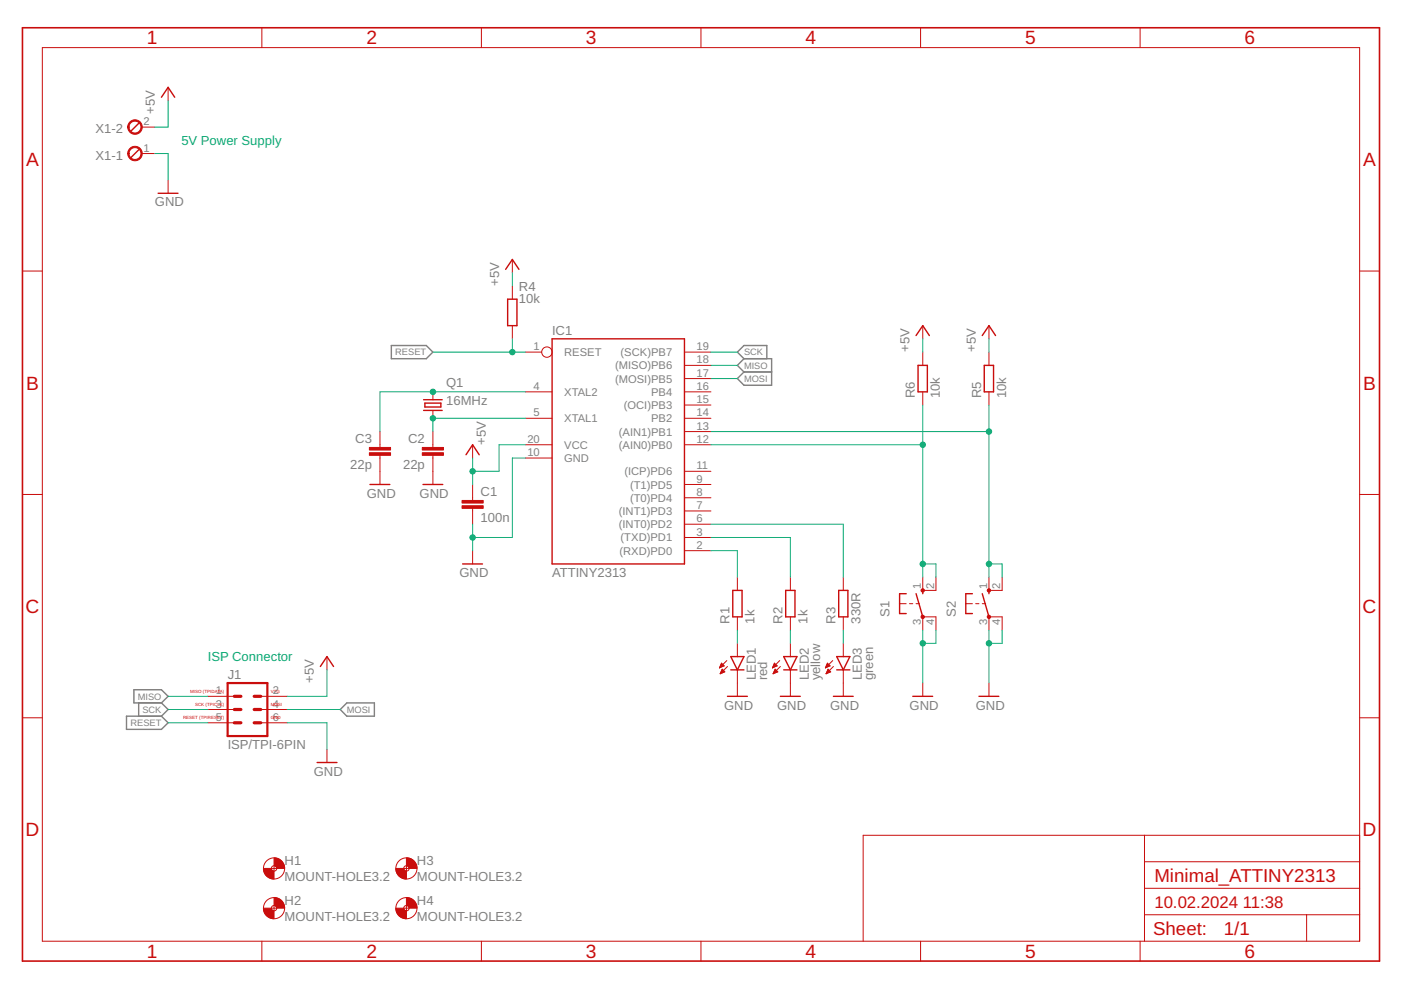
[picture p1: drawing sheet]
<svg xmlns="http://www.w3.org/2000/svg" width="297mm" height="210mm" viewBox="0 0 297 210" stroke-linecap="round" stroke-linejoin="round" font-family="sans-serif">
<path d="M83 73.3h7.4l1.4 1.4-1.4 1.4h-7.4zM157.7 76.1h5.9v5.6h-5.9l-1.4-1.4 1.4-1.4M157.7 76.1l-1.4-1.4 1.4-1.4h4.9v2.8M157.7 78.9h5.9M157.7 76.1l-1.4 1.4 1.4 1.4M26.8 151.8h7.4l1.4 1.4-1.4 1.4h-7.4zM28.4 146.2h5.8l1.4 1.4-1.4 1.4h-5.8zM29.4 149v2.8M34.2 149l1.4 1.4-1.4 1.4M72.1 150.4l1.4-1.4h5.9v2.8h-5.9z" fill="none" stroke="#808080" stroke-width=".3"/>
<g fill="none" stroke="#c90d0c" stroke-width=".21">
<path d="M9 10.1h279.3v189.5h-279.3zM35.6 18.5v2.8M55.5 5.9v4.2M102.1 5.9v4.2M148.6 5.9v4.2M195.2 5.9v4.2M241.7 5.9v4.2M30 32.6h2.8M30 26.9h2.8M35.6 38.2v2.8M4.8 57.5h4.2M108.6 55v2.8"/>
<path d="M288.3 57.5h4.2M108.6 60.6v2.8M108.6 69v2.8M111.4 74.7h3.5M145.1 74.7h5.6M145.1 77.5h5.6M195.6 69v2.8M195.6 74.7v2.8M209.7 69v2.8M209.7 74.7v2.8M80.6 91.5v3.4M80.6 96.5v6.2"/>
<path d="M91.8 83.1v1.7M91.8 87v1.7M91.8 91.5v3.4M91.8 96.5v6.2M100.2 94.3v2.8M111.4 83.1h5.7M111.4 88.7h5.7M111.4 94.3h5.7M111.4 97.1h5.7M145.1 80.3h5.6M145.1 83.1h5.6M145.1 85.9h5.6"/>
<path d="M145.1 88.7h5.6M145.1 91.5h5.6M145.1 94.3h5.6M145.1 99.9h5.6M195.6 83.1v2.8M209.7 83.1v2.8M4.8 104.8h4.2M100.2 102.7v3.4M100.2 107.8v3.3M100.2 116.8v2.8M145.1 102.7h5.6M145.1 105.5h5.6"/>
<path d="M145.1 108.3h5.6M145.1 111.1h5.6M145.1 114h5.6M145.1 116.8h5.6M288.3 104.8h4.2M69.3 139.2v2.8M156.3 122.4v2.8M156.3 130.8v2.8M156.3 136.4v2.8M167.6 122.4v2.8M167.6 130.8v2.8M167.6 136.4v2.8"/>
<path d="M178.8 122.4v2.8M178.8 130.8v2.8M178.8 136.4v2.8M190.7 128h1.4M192.8 128h.7M194.2 128h.7M195.6 122.4v2.8h2.8v-2.8M195.6 133.6v-2.8h2.8v2.8M204.8 128h1.4M206.9 128h.7M208.3 128h.7M209.7 122.4v2.8h2.8v-2.8"/>
<path d="M209.7 133.6v-2.8h2.8v2.8M4.8 152.2h4.2M44.1 147.6h5.6M44.1 150.4h5.6M44.1 153.2h5.6M55.3 147.6h5.6M55.3 150.4h5.6M55.3 153.2h5.6M69.3 158.9v2.8M152.5 141.6h.1M152.6 141.5h.3M152.7 141.3h.5"/>
<path d="M152.7 142.8h.1M152.7 141.2h.8M152.8 142.7h.3M152.8 141h.6M152.8 142.5h.6M152.8 140.9h.5M152.9 142.4h.7M152.9 140.8h.2M153 142.3h.5M153 140.6l-.5 1M153 140.6l.5 .6M153 140.6h.1"/>
<path d="M153 142.1h.4M153.1 142h.1M153.1 141.9l.6 .6-1 .4zM153.5 141.2l-1 .4M154.1 140.1l-1.6 1.5M154.2 141.3l-1.5 1.6M156.3 142v5.6M163.8 141.6h.1M163.9 141.5h.2M163.9 141.3h.5M163.9 142.8h.1M164 141.2h.8"/>
<path d="M164 142.7h.3M164 141h.6M164.1 142.5h.6M164.1 140.9h.4M164.1 142.4h.8M164.1 140.8h.3M164.2 142.3h.5M164.2 140.6h.1M164.2 140.6l-.4 1M164.2 140.6l.6 .6M164.2 142.1h.4M164.3 142h.2"/>
<path d="M164.3 141.9l.6 .6-1 .4zM164.8 141.2l-1 .4M165.3 140.1l-1.5 1.5M165.5 141.3l-1.6 1.6M167.6 142v5.6M175 141.6h.1M175.1 141.5h.2M175.1 141.3h.6M175.2 142.8h.1M175.2 141.2h.8M175.2 142.7h.4M175.2 141h.7"/>
<path d="M175.3 142.5h.6M175.3 140.9h.4M175.3 142.4h.8M175.4 140.8h.2M175.4 142.3h.6M175.4 140.6h.1M175.4 140.6l-.4 1M175.4 140.6l.6 .6M175.5 142.1h.3M175.5 142h.2M175.6 141.9l.5 .6-.9 .4zM176 141.2l-1 .4"/>
<path d="M176.6 140.1l-1.6 1.5M176.7 141.3l-1.5 1.6M178.8 142v5.6M195.6 144.8v2.8M209.7 144.8v2.8M288.3 152.2h4.2M242.7 177.1v22.5M288.3 177.1h-105.3v22.5M55.5 199.6v4.2M57.5 184.1h1.2M57.5 192.6h1.2M58.1 183.6v1.1"/>
<path d="M58.1 192v1.1M85.6 184.1h1.1M85.6 192.6h1.1M86.2 183.6v1.1M86.2 192v1.1M102.1 199.6v4.2M148.6 199.6v4.2M195.2 199.6v4.2M241.7 199.6v4.2M242.7 194h45.6M242.7 188.3h45.6M242.7 182.7h45.6"/>
<path d="M277 194v5.6"/>
<circle cx="116" cy="74.7" r="1.1"/>
<circle cx="58.1" cy="184.1" r="2.24"/>
<circle cx="58.1" cy="192.6" r="2.24"/>
<circle cx="58.1" cy="184.1" r=".57"/>
<circle cx="58.1" cy="192.6" r=".57"/>
<circle cx="86.2" cy="184.1" r="2.24"/>
<circle cx="86.2" cy="192.6" r="2.24"/>
<circle cx="86.2" cy="184.1" r=".57"/>
<circle cx="86.2" cy="192.6" r=".57"/>
</g>
<path d="M4.8 5.9h287.7v197.9h-287.7z" fill="none" stroke="#c90d0c" stroke-width=".34"/>
<g fill="none" stroke="#c90d0c" stroke-width=".3">
<path d="M29.5 31.7l-1.7 1.7M29.5 26.1l-1.7 1.7M34.2 20.6l1.4-2.1 1.4 2.1M33.5 41h4.2M107.2 57.1l1.4-2.1 1.4 2.1M107.6 63.4h2v5.6h-2zM117.1 71.8h28v47.8h-28zM194.2 71.1l1.4-2.1 1.4 2.1M194.6 77.5h2v5.6h-2zM208.3 71.1l1.4-2.1 1.4 2.1M208.7 77.5h2v5.6h-2zM89.8 84.8h3.9"/>
<path d="M89.8 87h3.9M90.1 85.5h3.4v.8h-3.4zM98.8 96.4l1.4-2.1 1.4 2.1M78.4 102.7h4.3M89.7 102.7h4.2M98.1 119.6h4.2M154.9 139.2h2.8l-1.4 2.8zM155.4 125.2h1.9v5.6h-1.9zM166.2 139.2h2.8l-1.4 2.8zM166.6 125.2h2v5.6h-2zM177.4 139.2h2.8l-1.4 2.8zM177.8 125.2h2v5.6h-2z"/>
<path d="M192.1 125.9h-1.4v4.2h1.4M194.2 125.9l1.4 4.9M195.6 125.2v.7M206.2 125.9h-1.4v4.2h1.4M208.3 125.9l1.4 4.9M209.7 125.2v.7M67.9 141.3l1.4-2.1 1.4 2.1M154.2 147.6h4.3M154.9 142h2.8M165.5 147.6h4.2M166.2 142h2.8M176.7 147.6h4.2"/>
<path d="M177.4 142h2.8M193.5 147.6h4.2M207.6 147.6h4.2M67.2 161.7h4.2"/>
</g>
<g fill="#c90d0c" stroke="#c90d0c" stroke-width=".21">
<path d="M98 107.2h4.4v.6h-4.4z"/>
<path d="M98 106.1h4.4v.6h-4.4z"/>
<path d="M89.5 96h4.5v.5h-4.5z"/>
<path d="M89.5 94.9h4.5v.5h-4.5z"/>
<path d="M78.3 96h4.5v.5h-4.5z"/>
<path d="M78.3 94.9h4.5v.5h-4.5z"/>
</g>
<g fill="#c90d0c" stroke="#c90d0c" stroke-width=".21">
<path d="M58.1 181.9a2.21 2.21 0 0 1 2.2 2.2h-1.6l-.2-.3-.4-.2z" fill-rule="evenodd"/>
<path d="M55.9 184.1h1.6l.3 .5 .3 .1v1.7a2.21 2.21 0 0 1-2.2-2.3z" fill-rule="evenodd"/>
<path d="M58.1 190.3a2.24 2.24 0 0 1 2.2 2.3h-1.6l-.2-.4-.4-.2z" fill-rule="evenodd"/>
<path d="M55.9 192.6h1.6l.3 .4 .3 .1v1.7a2.21 2.21 0 0 1-2.2-2.2z" fill-rule="evenodd"/>
<path d="M86.2 181.9a2.21 2.21 0 0 1 2.2 2.2h-1.7l-.1-.3-.4-.2z" fill-rule="evenodd"/>
<path d="M83.9 184.1h1.7l.2 .5 .4 .1v1.7a2.21 2.21 0 0 1-2.3-2.3z" fill-rule="evenodd"/>
<path d="M86.2 190.3a2.24 2.24 0 0 1 2.2 2.3h-1.7l-.1-.4-.4-.2z" fill-rule="evenodd"/>
<path d="M83.9 192.6h1.7l.2 .4 .4 .1v1.7a2.21 2.21 0 0 1-2.3-2.2z" fill-rule="evenodd"/>
<path d="M27.5 31.5a1.54 1.54 0 0 1 2.4 .3 1.54 1.54 0 0 1-.9 2.3 1.54 1.54 0 0 1-1.9-1.5h.3a1.26 1.26 0 0 1 1.8-1.1 1.26 1.26 0 0 1 .2 2.1 1.26 1.26 0 0 1-2-.7v-.3h-.3z" fill-rule="evenodd"/>
<path d="M27.5 25.9a1.54 1.54 0 0 1 2.4 .2 1.54 1.54 0 0 1-.9 2.3 1.54 1.54 0 0 1-1.9-1.5h.3a1.27 1.27 0 0 1 1.8-1 1.27 1.27 0 0 1 .2 2.1 1.27 1.27 0 0 1-2-.8v-.3h-.3z" fill-rule="evenodd"/>
<circle cx="195.6" cy="130.8" r=".37"/>
<circle cx="195.6" cy="125.2" r=".37"/>
<circle cx="209.7" cy="130.8" r=".37"/>
<circle cx="209.7" cy="125.2" r=".37"/>
</g>
<path d="M48.3 144.8h8.4v11.3h-8.4z" fill="none" stroke="#c90d0c" stroke-width=".47"/>
<path d="M49.7 147.6h1.4M49.7 150.4h1.4M49.7 153.2h1.4M53.9 147.6h1.4M53.9 150.4h1.4M53.9 153.2h1.4" fill="none" stroke="#c90d0c" stroke-width=".68"/>
<g fill="none" stroke="#0dab76" stroke-width=".21">
<path d="M32.8 32.6h2.8v5.6M35.6 21.3v5.6h-2.8M108.6 57.8v2.8M91.8 74.7h19.6M108.6 71.8v2.9M150.7 74.7h5.6M150.7 77.5h5.6M195.6 71.8v2.9M209.7 71.8v2.9M100.2 97.1v5.6M111.4 83.1h-30.8v8.4M111.4 88.7h-19.6v2.8"/>
<path d="M111.4 97.1h-2.8v16.9h-8.4M111.4 94.3h-5.6v5.6h-5.6M150.7 94.3h44.9M150.7 91.5h59M150.7 80.3h5.6M195.6 85.9v36.5M209.7 85.9v36.5M100.2 111.1v5.7M150.7 114h16.9v8.4M150.7 116.8h5.6v5.6M150.7 111.1h28.1v11.3M195.6 119.6h2.8v2.8"/>
<path d="M209.7 119.6h2.8v2.8M156.3 133.6v2.8M167.6 133.6v2.8M178.8 133.6v2.8M195.6 133.6v11.2M198.4 133.6v2.8h-2.8M209.7 133.6v11.2M212.5 133.6v2.8h-2.8M35.6 153.2h8.5M35.6 147.6h8.5M35.6 150.4h8.5M60.9 153.2h8.4v5.7"/>
<path d="M60.9 150.4h11.2M69.3 142v5.6h-8.4"/>
</g>
<g fill="#0dab76" stroke="#0dab76" stroke-width=".21">
<circle cx="91.8" cy="83.1" r=".57"/>
<circle cx="91.8" cy="88.7" r=".57"/>
<circle cx="100.2" cy="114" r=".57"/>
<circle cx="195.6" cy="136.4" r=".57"/>
<circle cx="209.7" cy="136.4" r=".57"/>
<circle cx="100.2" cy="99.9" r=".57"/>
<circle cx="195.6" cy="119.6" r=".57"/>
<circle cx="195.6" cy="94.3" r=".57"/>
<circle cx="209.7" cy="119.6" r=".57"/>
<circle cx="209.7" cy="91.5" r=".57"/>
<circle cx="108.6" cy="74.7" r=".57"/>
</g>
<g font-size="4.1" fill="#c90d0c">
<text x="31.1" y="9.4">1</text>
<text x="77.7" y="9.4">2</text>
<text x="124.2" y="9.4">3</text>
<text x="170.8" y="9.4">4</text>
<text x="217.3" y="9.4">5</text>
<text x="263.9" y="9.4">6</text>
<text x="5.5" y="35.2">A</text>
<text x="289" y="35.2">A</text>
<text x="5.5" y="82.6">B</text>
<text x="289" y="82.6">B</text>
<text x="5.4" y="130">C</text>
<text x="288.9" y="130">C</text>
<text x="5.4" y="177.3">D</text>
<text x="288.9" y="177.3">D</text>
<text x="31.1" y="203.1">1</text>
<text x="77.7" y="203.1">2</text>
<text x="124.2" y="203.1">3</text>
<text x="170.8" y="203.1">4</text>
<text x="217.3" y="203.1">5</text>
<text x="263.9" y="203.1">6</text>
</g>
<g font-size="4" fill="#c90d0c">
<text x="244.8" y="186.9">Minimal_ATTINY2313</text>
<text x="244.5" y="198.3">Sheet:</text>
<text x="259.5" y="198.2">1/1</text>
</g>
<g font-size="3.6" fill="#c90d0c">
<text x="244.8" y="192.5">10.02.2024</text>
<text x="263.5" y="192.5">11:38</text>
</g>
<g font-size="2.8" fill="#808080">
<text x="20.2" y="28.2">X1-2</text>
<text x="32.8" y="24.1" transform="rotate(-90 32.8 24.1)">+5V</text>
<text x="20.2" y="33.8">X1-1</text>
<text x="32.8" y="43.8">GND</text>
<text x="105.8" y="60.6" transform="rotate(-90 105.8 60.6)">+5V</text>
<text x="110" y="64.3">10k</text>
<text x="110" y="61.8">R4</text>
<text x="117" y="71">IC1</text>
<text x="192.8" y="74.7" transform="rotate(-90 192.8 74.7)">+5V</text>
<text x="206.9" y="74.7" transform="rotate(-90 206.9 74.7)">+5V</text>
<text x="94.6" y="82">Q1</text>
<text x="94.6" y="85.9">16MHz</text>
<text x="194" y="84.5" transform="rotate(-90 194 84.5)">R6</text>
<text x="199.3" y="84.5" transform="rotate(-90 199.3 84.5)">10k</text>
<text x="208" y="84.5" transform="rotate(-90 208 84.5)">R5</text>
<text x="213.3" y="84.5" transform="rotate(-90 213.3 84.5)">10k</text>
<text x="75.3" y="93.9">C3</text>
<text x="86.5" y="93.9">C2</text>
<text x="103" y="94.3" transform="rotate(-90 103 94.3)">+5V</text>
<text x="74.2" y="99.5">22p</text>
<text x="85.5" y="99.5">22p</text>
<text x="77.7" y="105.5">GND</text>
<text x="89" y="105.5">GND</text>
<text x="101.9" y="105.1">C1</text>
<text x="101.9" y="110.7">100n</text>
<text x="97.4" y="122.4">GND</text>
<text x="117" y="122.4">ATTINY2313</text>
<text x="188.6" y="130.8" transform="rotate(-90 188.6 130.8)">S1</text>
<text x="202.7" y="130.8" transform="rotate(-90 202.7 130.8)">S2</text>
<text x="154.7" y="132.2" transform="rotate(-90 154.7 132.2)">R1</text>
<text x="160" y="132.2" transform="rotate(-90 160 132.2)">1k</text>
<text x="165.9" y="132.2" transform="rotate(-90 165.9 132.2)">R2</text>
<text x="171.2" y="132.2" transform="rotate(-90 171.2 132.2)">1k</text>
<text x="177.1" y="132.2" transform="rotate(-90 177.1 132.2)">R3</text>
<text x="182.4" y="132.2" transform="rotate(-90 182.4 132.2)">330R</text>
<text x="48.3" y="144">J1</text>
<text x="66.5" y="144.8" transform="rotate(-90 66.5 144.8)">+5V</text>
<text x="160.3" y="144.3" transform="rotate(-90 160.3 144.3)">LED1</text>
<text x="162.7" y="144.3" transform="rotate(-90 162.7 144.3)">red</text>
<text x="171.5" y="144.3" transform="rotate(-90 171.5 144.3)">LED2</text>
<text x="173.9" y="144.3" transform="rotate(-90 173.9 144.3)">yellow</text>
<text x="182.7" y="144.3" transform="rotate(-90 182.7 144.3)">LED3</text>
<text x="185.1" y="144.3" transform="rotate(-90 185.1 144.3)">green</text>
<text x="153.5" y="150.4">GND</text>
<text x="164.8" y="150.4">GND</text>
<text x="176" y="150.4">GND</text>
<text x="192.8" y="150.4">GND</text>
<text x="206.9" y="150.4">GND</text>
<text x="48.3" y="158.9">ISP/TPI-6PIN</text>
<text x="66.5" y="164.5">GND</text>
<text x="60.3" y="183.5">H1</text>
<text x="88.4" y="183.5">H3</text>
<text x="60.3" y="186.8">MOUNT-HOLE3.2</text>
<text x="60.3" y="191.9">H2</text>
<text x="88.4" y="186.8">MOUNT-HOLE3.2</text>
<text x="88.4" y="191.9">H4</text>
<text x="60.3" y="195.3">MOUNT-HOLE3.2</text>
<text x="88.4" y="195.3">MOUNT-HOLE3.2</text>
</g>
<g font-size="2.8" fill="#0dab76">
<text x="38.4" y="30.7">5V Power Supply</text>
<text x="44.1" y="140.2">ISP Connector</text>
</g>
<g font-size="2.4" fill="#808080">
<text x="30.4" y="26.5">2</text>
<text x="30.4" y="32.2">1</text>
<text x="113.1" y="74.3">1</text>
<text x="119.6" y="75.5">RESET</text>
<text x="131.6" y="75.5">(SCK)PB7</text>
<text x="147.7" y="74.3">19</text>
<text x="147.7" y="77.1">18</text>
<text x="113.1" y="82.7">4</text>
<text x="119.6" y="83.9">XTAL2</text>
<text x="130.4" y="78.3">(MISO)PB6</text>
<text x="130.4" y="81.1">(MOSI)PB5</text>
<text x="138" y="83.9">PB4</text>
<text x="147.7" y="79.9">17</text>
<text x="147.7" y="82.7">16</text>
<text x="113.1" y="88.3">5</text>
<text x="119.6" y="89.5">XTAL1</text>
<text x="132.3" y="86.7">(OCI)PB3</text>
<text x="138" y="89.5">PB2</text>
<text x="147.7" y="85.5">15</text>
<text x="147.7" y="88.3">14</text>
<text x="111.8" y="93.9">20</text>
<text x="119.6" y="95.1">VCC</text>
<text x="131.2" y="92.3">(AIN1)PB1</text>
<text x="131.2" y="95.2">(AIN0)PB0</text>
<text x="147.7" y="91.1">13</text>
<text x="147.7" y="93.9">12</text>
<text x="111.8" y="96.7">10</text>
<text x="119.6" y="98">GND</text>
<text x="132.4" y="100.8">(ICP)PD6</text>
<text x="147.7" y="99.5">11</text>
<text x="133.6" y="103.6">(T1)PD5</text>
<text x="133.6" y="106.4">(T0)PD4</text>
<text x="147.7" y="102.3">9</text>
<text x="147.7" y="105.1">8</text>
<text x="147.7" y="107.9">7</text>
<text x="131.2" y="109.2">(INT1)PD3</text>
<text x="131.2" y="112">(INT0)PD2</text>
<text x="147.7" y="110.8">6</text>
<text x="147.7" y="113.6">3</text>
<text x="131.3" y="117.6">(RXD)PD0</text>
<text x="131.6" y="114.8">(TXD)PD1</text>
<text x="147.7" y="116.4">2</text>
<text x="195.2" y="124.8" transform="rotate(-90 195.2 124.8)">1</text>
<text x="198.1" y="124.8" transform="rotate(-90 198.1 124.8)">2</text>
<text x="209.3" y="124.8" transform="rotate(-90 209.3 124.8)">1</text>
<text x="212.1" y="124.8" transform="rotate(-90 212.1 124.8)">2</text>
<text x="195.2" y="132.5" transform="rotate(-90 195.2 132.5)">3</text>
<text x="198.1" y="132.5" transform="rotate(-90 198.1 132.5)">4</text>
<text x="209.3" y="132.5" transform="rotate(-90 209.3 132.5)">3</text>
<text x="212.1" y="132.5" transform="rotate(-90 212.1 132.5)">4</text>
<text x="45.8" y="147.2">1</text>
<text x="57.9" y="147.2">2</text>
<text x="45.8" y="150">3</text>
<text x="45.8" y="152.9">5</text>
<text x="57.9" y="150">4</text>
<text x="57.9" y="152.9">6</text>
</g>
<g font-size="2" fill="#808080">
<text x="83.8" y="75.4">RESET</text>
<text x="157.7" y="75.4">SCK</text>
<text x="157.7" y="81">MOSI</text>
<text x="157.7" y="78.2">MISO</text>
<text x="29.2" y="148.3">MISO</text>
<text x="27.7" y="153.9">RESET</text>
<text x="30.2" y="151.1">SCK</text>
<text x="73.5" y="151.1">MOSI</text>
</g>
<g font-size="1" fill="#c90d0c">
<text x="40.3" y="146.9">MISO (TPIDATA)</text>
<text x="41.3" y="149.7">SCK (TPICLK)</text>
<text x="57.4" y="146.9">VTG</text>
<text x="57.4" y="149.7">MOSI</text>
<text x="38.8" y="152.5">RESET (TPIRESET)</text>
<text x="57.4" y="152.5">GND</text>
</g>
</svg>
